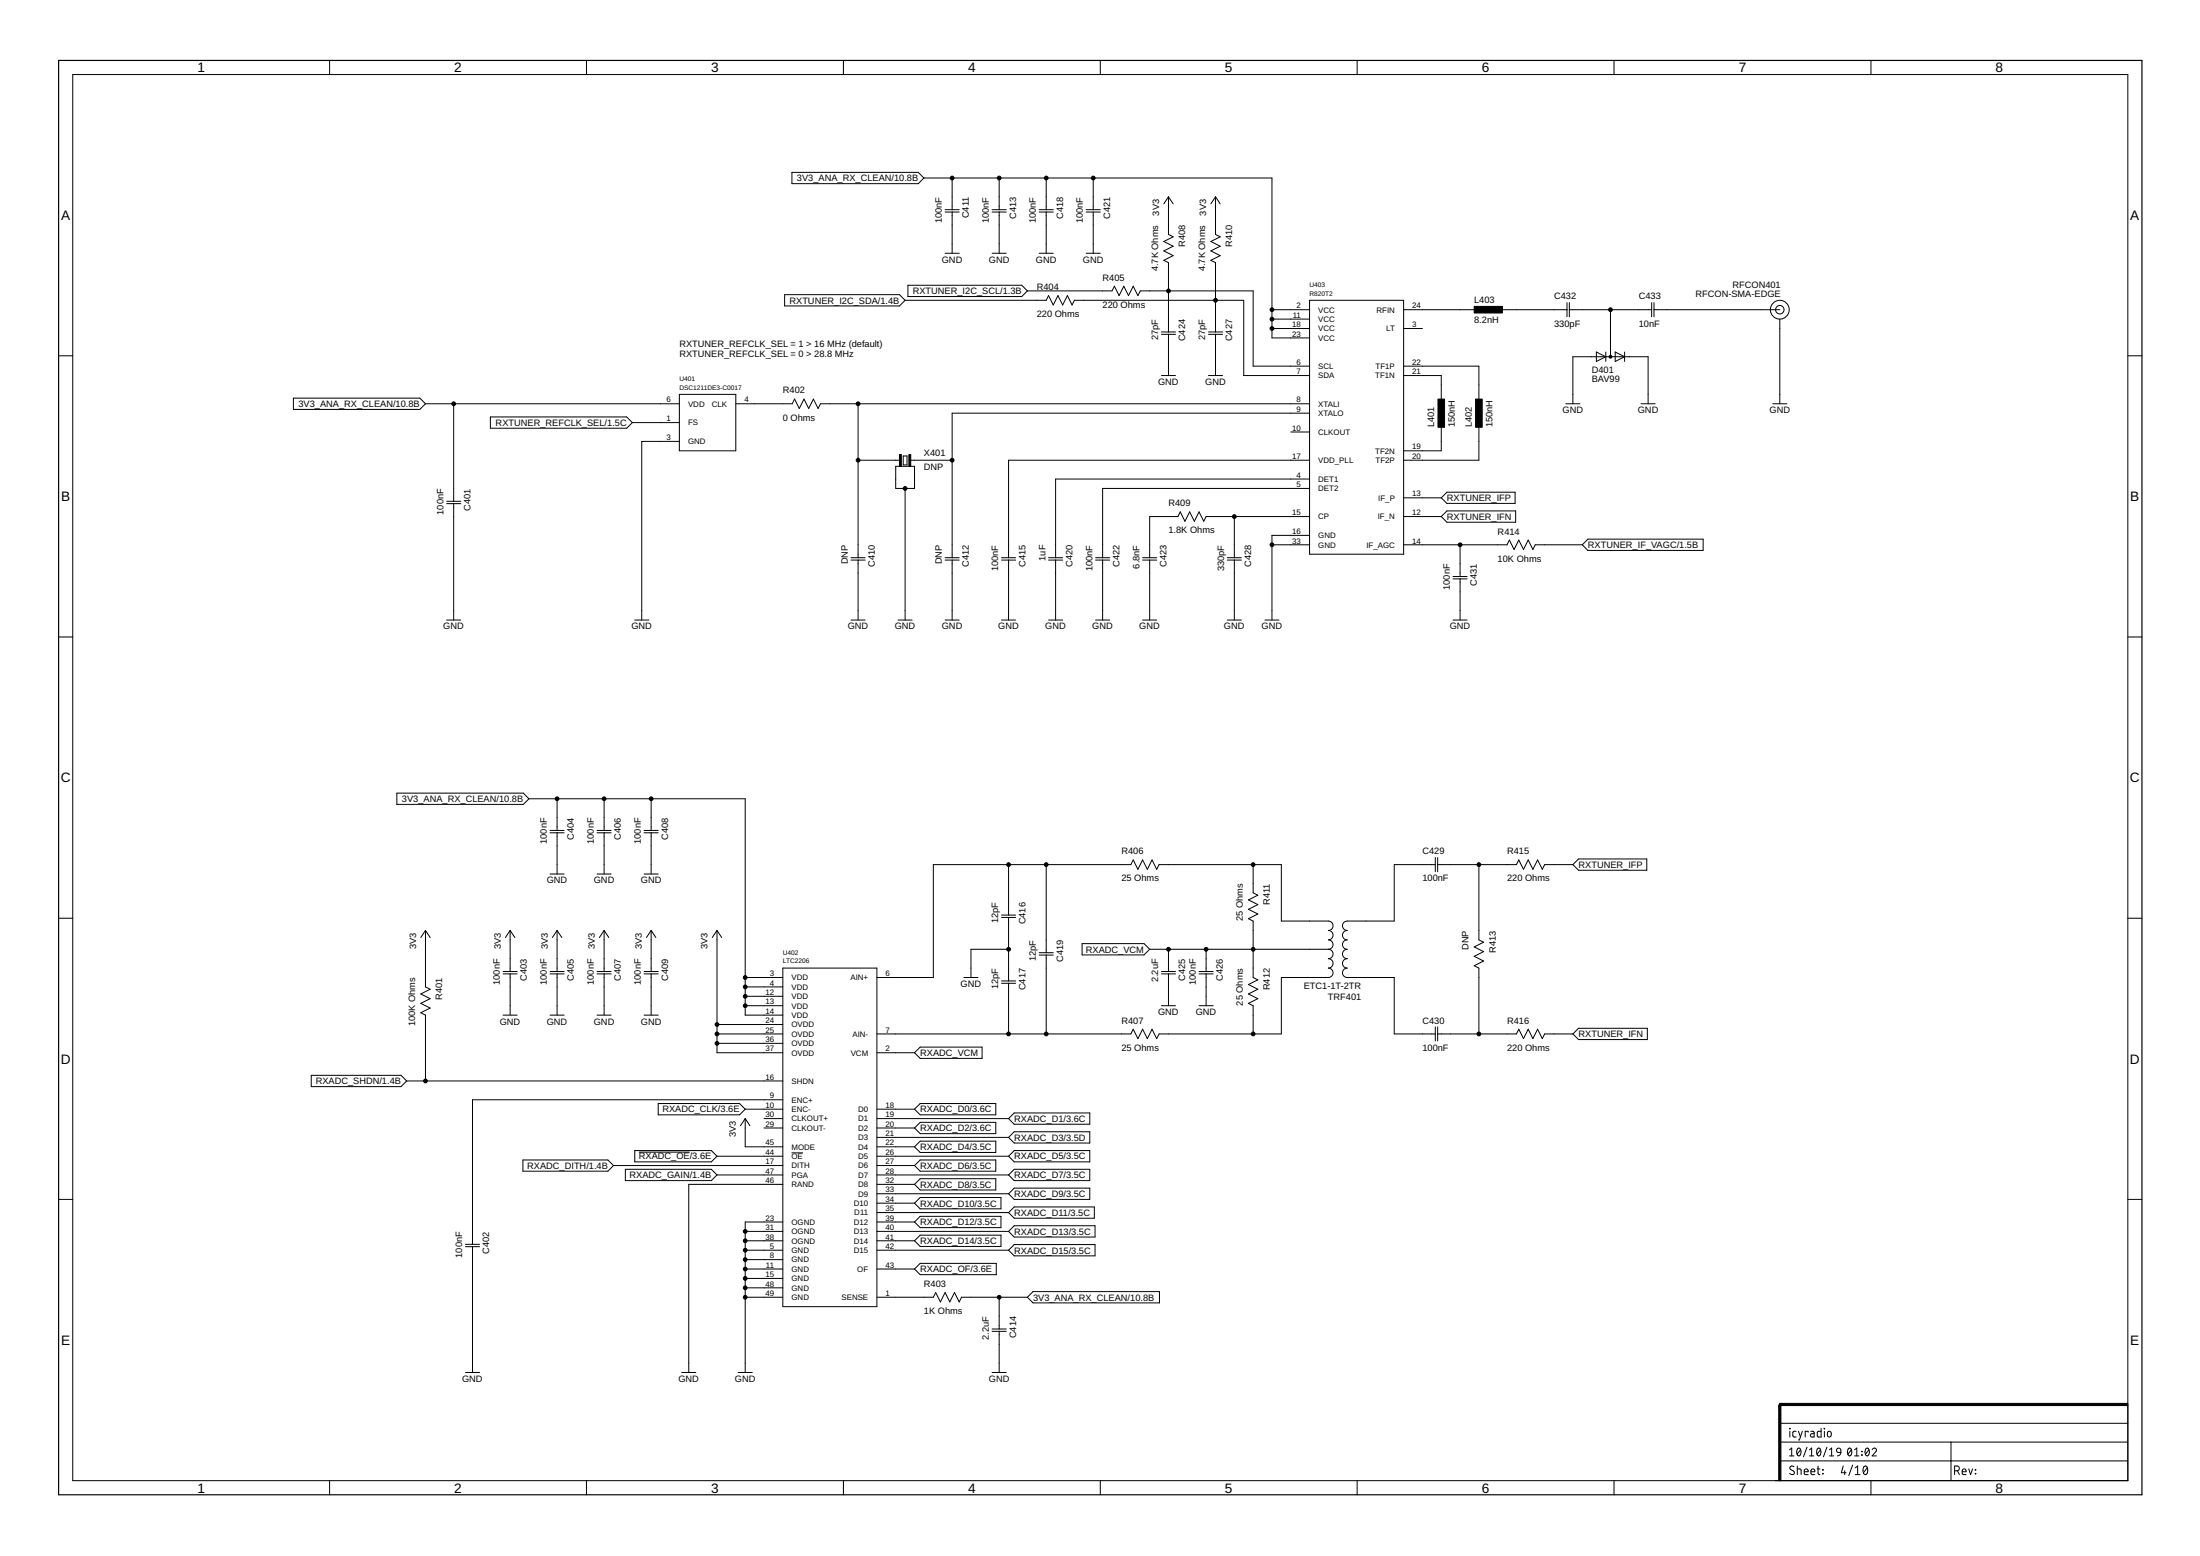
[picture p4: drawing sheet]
<svg xmlns="http://www.w3.org/2000/svg" width="594mm" height="420mm" viewBox="0 0 594 420" stroke-linecap="round" stroke-linejoin="round" font-family="sans-serif">
<g fill="none" stroke="#000" stroke-width=".27">
<path d="M89 16.3v3.8M158.4 16.3v3.8M227.8 16.3v3.8M297.1 16.3v3.8M366.5 16.3v3.8M435.8 16.3v3.8M505.2 16.3v3.8M19.6 20.1h555v379.7h-555zM213.8 46.5h34.2l1.5 1.6-1.5 1.5h-34.2zM249.5 48.1h94v43.1h10.1M255.2 56.6h3.8M255.2 57.3h3.8"/>
<path d="M257.1 48.1v8.5M257.1 57.3v11.1M267.9 56.6h3.8M267.9 57.3h3.8M269.8 48.1v8.5M269.8 57.3v11.1M280.6 56.6h3.8M280.6 57.3h3.8M282.5 48.1v8.5M282.5 57.3v11.1M293.3 56.6h3.8M293.3 57.3h3.8"/>
<path d="M295.2 48.1v8.5M295.2 57.3v11.1M315.5 53.1v10.2l1.3 .6-2.5 1.3 2.5 1.3-2.5 1.3 2.5 1.2-2.5 1.3 1.2 .6v18.7M315.5 53.1l1.3 2M315.5 53.1l-1.2 2M328.2 53.1v10.2l1.3 .6-2.5 1.3 2.5 1.3-2.5 1.3 2.5 1.2-2.5 1.3 1.2 .6v18.7M328.2 53.1l1.3 2M328.2 53.1l-1.2 2M211.9 79.6h31l1.5 1.5-1.5 1.5h-31zM245.2 77h30.7l1.5 1.5-1.5 1.6h-30.7zM255.2 68.4h3.8M267.9 68.4h3.8"/>
<path d="M277.4 78.5h22.9l.6-1.2 1.3 2.5 1.3-2.5 1.2 2.5 1.3-2.5 1.3 2.5 .6-1.3h30.5v20.4h15.2M280.6 68.4h3.8M293.3 68.4h3.8M15.8 96.1h3.8M244.4 81.1h38.1l.6-1.3 1.3 2.6 1.3-2.6 1.3 2.6 1.2-2.6 1.3 2.6 .6-1.3h45.8v20.3h17.7M313.6 89.6h3.8M313.6 90.3h3.8M315.5 90.3v11.1M326.3 89.6h3.8M326.3 90.3h3.8M328.2 90.3v11.1M343.5 83.6h10.1"/>
<path d="M343.5 86.2h10.1M343.5 88.7h10.1M353.6 81.1h25.4v68.5h-25.4zM379 98.9h20.4v10.1M379 83.6h20.4M379 88.7h5.1M404.4 83.6h18.7M423.1 81.7v3.8M423.8 83.6h22.2M423.8 81.7v3.8M431.1 95.1l2.5 1.2-2.5 1.3zM433.6 95.1v2.5"/>
<path d="M434.9 83.6v12.7M436.2 95.1l2.5 1.2-2.5 1.3zM438.7 95.1v2.5M446 81.7v3.8M446.6 83.6h34M446.6 81.7v3.8M480.6 86.2v22.8M574.6 96.1h3.8M79.2 107.5h34.2l1.5 1.5-1.5 1.6h-34.2zM114.9 109h68.6M122.5 109v26.4M132.4 112.6h36.8l1.6 1.5-1.6 1.5h-36.8z"/>
<path d="M170.8 114.1h12.7M183.5 106.5h15.2v15.2h-15.2zM183.5 119.2h-10.2v48.2M198.7 109h15.2l.7-1.2 1.2 2.5 1.3-2.5 1.3 2.5 1.2-2.5 1.3 2.5 .7-1.3h132M231.7 109v41.6M313.6 101.4h3.8M326.3 101.4h3.8M348.6 116.6h5M353.6 111.6h-96.5v39M379 101.4h10.2v7.6M389.2 114.1v7.6h-10.2M399.4 114.1v10.2h-20.4"/>
<path d="M422.8 109h3.8M424.7 109v-12.7h20.4v12.7M443.1 109h3.9M478.7 109h3.8M120.6 136h3.8M120.6 135.4h3.8M122.5 136v31.4M231.7 124.3h11.6M241.9 125.9h5.1v6h-5.1zM243.9 123.1h1v2.4h-1zM244.4 131.9v35.5M245.6 124.3h11.5"/>
<path d="M333.3 139.5v11.1M353.6 124.3h-81.2v26.3M353.6 129.3h-68.5v21.3M353.6 131.9h-55.8v18.7M353.6 139.5h-27.9l-.6 1.3-1.3-2.6-1.3 2.6-1.3-2.6-1.2 2.6-1.3-2.6-.6 1.3h-7.6v11.1M379 139.5h10.2M379 134.4h10.2M390.7 138h18.6v3h-18.6l-1.5-1.5zM390.7 132.9h18.4v3h-18.4l-1.5-1.5zM229.8 150.6h3.8M229.8 151.2h3.8M231.7 151.2v16.2"/>
<path d="M255.2 150.6h3.8M255.2 151.2h3.8M257.1 151.2v16.2M270.4 150.6h3.9M270.4 151.2h3.9M272.4 151.2v16.2M283.1 150.6h3.9M283.1 151.2h3.9M285.1 151.2v16.2M295.8 150.6h3.9M295.8 151.2h3.9M297.8 151.2v16.2"/>
<path d="M308.5 150.6h3.9M308.5 151.2h3.9M310.5 151.2v16.2M331.4 150.6h3.8M331.4 151.2h3.8M333.3 151.2v16.2M343.5 147.1h10.1M353.6 144.6h-10.1v22.8M379 147.1h28l.6-1.3 1.3 2.6 1.2-2.6 1.3 2.6 1.3-2.6 1.2 2.6 .7-1.3h12.7M392.4 155.7h3.8M392.4 156.3h3.8M394.3 147.1v8.6"/>
<path d="M394.3 156.3v11.1M428.8 145.6h31.1v3h-31.1l-1.5-1.5zM15.8 172h3.8M120.6 167.4h3.8M171.4 167.4h3.8M229.8 167.4h3.8M242.5 167.4h3.8M255.2 167.4h3.8M270.4 167.4h3.9M283.1 167.4h3.9M295.8 167.4h3.9M308.5 167.4h3.9"/>
<path d="M331.4 167.4h3.8M341.6 167.4h3.8M392.4 167.4h3.8M574.6 172h3.8M107.2 214.2h34.1l1.5 1.5-1.5 1.5h-34.1zM142.8 215.7h58.4v58.4h10.2M150.4 215.7v8.5M163.1 215.7v8.5M175.8 215.7v8.5M148.5 224.2h3.8M148.5 224.9h3.8M148.5 236h3.8"/>
<path d="M150.4 224.9v11.1M161.2 224.2h3.8M161.2 224.9h3.8M161.2 236h3.8M163.1 224.9v11.1M173.9 224.2h3.8M173.9 224.9h3.8M173.9 236h3.8M175.8 224.9v11.1M272.4 233.5v13.6M282.5 233.5v23.8M338.4 233.5v7.6l1.3 .6-2.6 1.3 2.6 1.3-2.6 1.2 2.6 1.3-2.6 1.3 1.3 .6v15.2l1.3 .7-2.6 1.3 2.6 1.2-2.6 1.3 2.6 1.3-2.6 1.2 1.3 .7v7.6"/>
<path d="M387.6 233.5h-11.1v15.2h-12.7a1.27 1.27 0 0 0-1.3 1.3 1.27 1.27 0 0 0 1.3 1.2 1.27 1.27 0 0 0-1.3 1.3 1.27 1.27 0 0 0 1.3 1.3 1.27 1.27 0 0 0-1.3 1.3 1.27 1.27 0 0 0 1.3 1.2 1.27 1.27 0 0 0-1.3 1.3 1.27 1.27 0 0 0 1.3 1.3 1.27 1.27 0 0 0-1.3 1.2 1.27 1.27 0 0 0 1.3 1.3 1.27 1.27 0 0 0-1.3 1.3 1.27 1.27 0 0 0 1.3 1.2h12.7v15.3h11.1M387.6 231.6v3.8M388.2 233.5h21.3l.6-1.3 1.3 2.5 1.3-2.5 1.2 2.5 1.3-2.5 1.3 2.5 .6-1.2h7.6M388.2 231.6v3.8M399.4 233.5v20.3l1.2 .6-2.5 1.3 2.5 1.3-2.5 1.2 2.5 1.3-2.5 1.3 1.3 .6v17.8M426.3 231.9h18.4v3.1h-18.4l-1.6-1.5zM15.8 247.9h3.8M114.9 251.2l1.3 2M114.9 251.2l-1.3 2M114.9 251.2v15.3l1.3 .6-2.6 1.3 2.6 1.3-2.6 1.2 2.6 1.3-2.6 1.3 1.3 .6v17.8M137.8 251.2v11.1M137.8 251.2l1.2 2"/>
<path d="M137.8 251.2l-1.3 2M150.4 251.2v11.1M150.4 251.2l1.3 2M150.4 251.2l-1.2 2M163.1 251.2v11.1M163.1 251.2l1.3 2M163.1 251.2l-1.2 2M175.8 251.2v11.1M175.8 251.2l1.3 2M175.8 251.2l-1.2 2M193.6 251.2l1.3 2M193.6 251.2l-1.3 2"/>
<path d="M193.6 251.2v33.1h17.8M270.4 247.1h3.9M270.4 247.7h3.9M272.4 256.3h-10.2v7.6M272.4 247.7v17.2M280.6 257.9h3.8M280.6 257.3h3.8M282.5 257.9v21.3M292.2 254.8h16.7l1.6 1.5-1.6 1.6h-16.7zM310.5 256.3h48.2M315.5 256.3v6M325.7 256.3v6"/>
<path d="M358.7 256.3a1.27 1.27 0 0 0 1.3-1.2 1.27 1.27 0 0 0-1.3-1.3 1.27 1.27 0 0 0 1.3-1.3 1.27 1.27 0 0 0-1.3-1.3 1.27 1.27 0 0 0 1.3-1.2 1.27 1.27 0 0 0-1.3-1.3h-12.7v-15.2h-33l-.6 1.2-1.3-2.5-1.3 2.5-1.3-2.5-1.2 2.5-1.3-2.5-.6 1.3h-53.4v30.4h-15.2M358.7 256.3a1.27 1.27 0 0 1 1.3 1.3 1.27 1.27 0 0 1-1.3 1.3 1.27 1.27 0 0 1 1.3 1.2 1.27 1.27 0 0 1-1.3 1.3 1.27 1.27 0 0 1 1.3 1.3 1.27 1.27 0 0 1-1.3 1.2h-12.7v15.3h-33l-.6 1.3-1.3-2.6-1.3 2.6-1.3-2.6-1.2 2.6-1.3-2.6-.6 1.3h-68.6M574.6 247.9h3.8M135.8 262.3h3.9M135.8 263h3.9M135.8 274.1h3.9M137.8 263v11.1M148.5 262.3h3.8M148.5 263h3.8M148.5 274.1h3.8M150.4 263v11.1M161.2 262.3h3.8"/>
<path d="M161.2 263h3.8M161.2 274.1h3.8M163.1 263v11.1M173.9 262.3h3.8M173.9 263h3.8M173.9 274.1h3.8M175.8 263v11.1M193.6 279.2h17.8M193.6 276.6h17.8M201.2 263.9h10.2M201.2 271.6h10.2M201.2 266.5h10.2"/>
<path d="M201.2 269h10.2M211.4 261.4h25.4v91.4h-25.4zM260.3 263.9h3.8M270.4 264.9h3.9M270.4 265.5h3.9M272.4 265.5v13.7M313.6 262.3h3.8M313.6 263h3.8M313.6 271.6h3.8M315.5 263v8.6M323.8 262.3h3.8M323.8 263h3.8"/>
<path d="M323.8 271.6h3.8M325.7 263v8.6M387.6 277.3v3.8M388.2 279.2h21.3l.6-1.3 1.3 2.6 1.3-2.6 1.2 2.6 1.3-2.6 1.3 2.6 .6-1.3h7.6M388.2 277.3v3.8M426.3 277.7h18.5v3h-18.5l-1.6-1.5zM84.1 290.4h24.2l1.5 1.5-1.5 1.5h-24.2zM109.8 291.9h101.6M177.7 298h22l1.5 1.5-1.5 1.5h-22zM193.6 281.7h17.8M201.2 299.5h10.2M211.4 297h-83.8v39"/>
<path d="M236.8 299.5h10.2M236.8 284.3h10.2M248.5 282.7h16.7v3.1h-16.7l-1.5-1.5zM248.5 298h20.4v3h-20.4l-1.5-1.5zM141.2 313.2h22.9l1.6 1.5-1.6 1.6h-22.9zM165.7 314.7h45.7M168.9 315.7h23.2l1.5 1.6-1.5 1.5h-23.2zM171.4 310.7h20.7l1.5 1.5-1.5 1.5h-20.7zM172.5 311.1h13.7M193.6 312.2h17.8M193.6 317.3h17.8M201.2 302v7.7h10.2"/>
<path d="M201.2 302l1.3 2M201.2 302l-1.2 2M206.3 302h5.1M206.3 304.6h5.1M211.4 319.8h-25.4v50.8M213.7 311.3h3.1M236.8 302h35.6M236.8 304.6h10.2M236.8 307.1h35.6M236.8 309.7h10.2M236.8 312.2h35.6M236.8 314.7h10.2"/>
<path d="M236.8 317.3h35.6M236.8 319.8h10.2M247 304.6l1.5-1.5h20.4v3h-20.4zM247 309.7l1.5-1.6h20.4v3.1h-20.4zM247 314.7l1.5-1.5h20.4v3.1h-20.4zM247 319.8l1.5-1.5h20.4v3h-20.4zM272.4 317.3l1.5-1.6h20.4v3.1h-20.4zM273.9 300.5h20.4v3.1h-20.4l-1.5-1.6zM273.9 305.6h20.4v3.1h-20.4l-1.5-1.6zM273.9 310.7h20.4v3h-20.4l-1.5-1.5zM15.8 323.9h3.8M125.7 336h3.8"/>
<path d="M125.7 336.6h3.8M127.6 336.6v34M201.2 337.6h10.2M201.2 332.5h10.2M201.2 335h10.2M211.4 330h-10.2v40.6M236.8 337.6h35.6M236.8 322.3h35.6M236.8 324.9h10.2M236.8 327.4h35.6M236.8 330h10.2M236.8 332.5h35.6"/>
<path d="M236.8 335h10.2M247 330l1.5-1.6h21.8v3.1h-21.8zM247 335l1.5-1.5h21.8v3.1h-21.8zM248.5 323.4h21.8v3h-21.8l-1.5-1.5zM272.4 322.3l1.5-1.5h20.4v3.1h-20.4zM272.4 337.6l1.5-1.5h21.8v3h-21.8zM273.9 325.9h21.6v3.1h-21.6l-1.5-1.6zM273.9 331h21.8v3h-21.8l-1.5-1.5zM574.6 323.9h3.8M201.2 350.3h10.2M201.2 342.7h10.2M201.2 340.1h10.2"/>
<path d="M201.2 345.2h10.2M201.2 347.7h10.2M236.8 350.3h15.2l.7-1.3 1.2 2.6 1.3-2.6 1.3 2.6 1.2-2.6 1.3 2.6 .7-1.3h17.7M236.8 342.7h10.2M248.5 341.1h20.5v3.1h-20.5l-1.5-1.5zM267.9 358.9h3.8M267.9 359.5h3.8M269.8 350.3v8.6M269.8 359.5v11.1M279 348.8h34.1v3h-34.1l-1.6-1.5zM125.7 370.6h3.8M184.1 370.6h3.8"/>
<path d="M199.3 370.6h3.8M267.9 370.6h3.8M89 399.8v3.8M158.4 399.8v3.8M227.8 399.8v3.8M297.1 399.8v3.8M366.5 399.8v3.8M435.8 399.8v3.8M480.6 394.5h94M480.6 389.4h94M480.6 384.3h94M483.2 391.5l.6-.5v2.1"/>
<path d="M483.2 393.1h1.2M483.3 385.7l.1 .1zM483.3 386.5v1.5M484.4 396a.58 .58 0 0 0-.9 0 .58 .58 0 0 0 .1 .8l.7 .4a.54 .54 0 0 1 .2 .7 .54 .54 0 0 1-.8 .2l-.4-.2M485 386.5h-.6l-.3 .4 .1 1 .8 .1M485.3 396.6l1 .1 .1 1.5M485.3 395.9v2.3M485.4 391.2a.67 .67 0 0 1 .8 .1 .67 .67 0 0 1 .1 .8 .67 .67 0 0 1-.1 .8 .67 .67 0 0 1-.8 .1 1.64 1.64 0 0 1 0-1.8zM485.6 386.5l.6 1.5M486.2 391.5l-.9 1.2M486.7 386.5l-.8 2.3h-.3M487.2 397.4h1.1a.54 .54 0 0 0-.4-.7 .54 .54 0 0 0-.7 .5l.1 .9 1 .1"/>
<path d="M488 390.8l-1 2.6M488.3 386.7v-.2h-.8v1.5M488.6 393.1h1.2M488.6 391.5l.6-.5v2.1M489 386.5h.6l.3 .2v1.3h-.6a.46 .46 0 0 1-.5-.4 .46 .46 0 0 1 .5-.5h.6M489 397.4h1.1a.54 .54 0 0 0-.4-.7 .54 .54 0 0 0-.7 .5l.1 .9 1 .1M490.7 396.6h.7M490.8 391.2a.67 .67 0 0 1 .8 .1 .67 .67 0 0 1 .1 .8 .67 .67 0 0 1-.1 .8 .67 .67 0 0 1-.8 .1 1.76 1.76 0 0 1 0-1.8zM490.9 395.9l.1 2.1 .4 .2M491.6 391.5l-.9 1.2M491.8 385.7v2.3h-.8l-.3-.2v-1.1l.3-.2h.8M492.2 396.8l.1 .2z"/>
<path d="M492.2 397.9l.1 .1zM492.6 385.7l.1 .1zM492.7 386.5v1.5M493.3 390.8l-.9 2.6M493.6 386.7l.3-.2 .5 .2 .1 .8a.52 .52 0 0 1-.5 .5 .52 .52 0 0 1-.5-.5zM494 393.1h1.2M494 391.5l.6-.5v2.1M496.1 391.2l.3-.2 .6 .2 .1 1-1-.2zM497.1 392.2l-.3 .7-.6 .2M497.7 395.9l-.5 1.8h1.3M498.1 397.2v1M499.2 391.2a.66 .66 0 0 1 .7 .1 .66 .66 0 0 1 .1 .8 .63 .63 0 0 1-.1 .8 .63 .63 0 0 1-.9-.1l-.1-.7z"/>
<path d="M499.9 391.5l-.9 1.2M500.3 395.6l-1.1 2.8M500.8 393.1h1.2M500.8 391.5l.6-.5v2.1M501 398.2h1.3M501 396.4l.6-.5v2.3M502.7 391.9l.2 .1zM502.7 392.8l.2 .2zM503.3 396a.61 .61 0 0 1 .8 0 .61 .61 0 0 1 .2 .7 .99 .99 0 0 1-.7 1.5 1.62 1.62 0 0 1-.3-2.2zM503.9 391.2a.66 .66 0 0 1 .8 .1 .66 .66 0 0 1 .1 .8 .63 .63 0 0 1-.2 .8 .63 .63 0 0 1-.8-.1l-.2-.7zM504.2 396.4l-1 1.3M504.7 391.5l-1 1.2"/>
<path d="M505.2 399.8v3.8M505.5 391.5a.58 .58 0 0 1 .9-.5 .58 .58 0 0 1 .1 1l-1 1.1h1.2M526.8 389.4v10.3M527.8 397.2h.6a.65 .65 0 0 0 .7-.7 .65 .65 0 0 0-.7-.6h-.6v2.3M528.6 397.2l.5 1M529.9 397.4h1a.54 .54 0 0 0-.4-.7 .54 .54 0 0 0-.6 .5l.1 .9 .9 .1M531.6 396.6l.5 1.6 .6-1.6M533.4 397.9l.1 .1zM533.4 396.8l.1 .2z"/>
<circle cx="480.6" cy="83.6" r="2.54"/>
<circle cx="480.6" cy="83.6" r="1.14"/>
</g>
<path d="M15.8 16.3h562.6v387.3h-562.6z" fill="none" stroke="#000" stroke-width=".32"/>
<path d="M398.1 82.7h7.6v1.8h-7.6zM388.3 107.8h1.8v7.6h-1.8zM398.5 107.8h1.7v7.6h-1.7zM242.9 122.7h.5v3.2h-.5zM245.4 122.7h.5v3.2h-.5zM480.3 379.5h.6v20.3h-.6zM480.6 378.9h94v.6h-94z" fill="#000" stroke="#000" stroke-width=".27"/>
<path d="M481.9 379.2h-1.3v1.3" fill="none" stroke="#000" stroke-width=".61"/>
<g fill="#000" stroke="#000" stroke-width=".27">
<circle cx="257.1" cy="48.1" r=".51"/>
<circle cx="269.8" cy="48.1" r=".51"/>
<circle cx="282.5" cy="48.1" r=".51"/>
<circle cx="295.2" cy="48.1" r=".51"/>
<circle cx="315.5" cy="78.5" r=".51"/>
<circle cx="328.2" cy="81.1" r=".51"/>
<circle cx="343.5" cy="88.7" r=".51"/>
<circle cx="343.5" cy="86.2" r=".51"/>
<circle cx="343.5" cy="83.6" r=".51"/>
<circle cx="434.9" cy="83.6" r=".51"/>
<circle cx="434.9" cy="96.3" r=".38"/>
<circle cx="122.5" cy="109" r=".51"/>
<circle cx="231.7" cy="109" r=".51"/>
<circle cx="231.7" cy="124.3" r=".51"/>
<circle cx="244.4" cy="131.9" r=".51"/>
<circle cx="257.1" cy="124.3" r=".51"/>
<circle cx="333.3" cy="139.5" r=".51"/>
<circle cx="343.5" cy="147.1" r=".51"/>
<circle cx="394.3" cy="147.1" r=".51"/>
<circle cx="150.4" cy="215.7" r=".51"/>
<circle cx="163.1" cy="215.7" r=".51"/>
<circle cx="175.8" cy="215.7" r=".51"/>
<circle cx="272.4" cy="233.5" r=".51"/>
<circle cx="282.5" cy="233.5" r=".51"/>
<circle cx="338.4" cy="233.5" r=".51"/>
<circle cx="399.4" cy="233.5" r=".51"/>
<circle cx="272.4" cy="256.3" r=".51"/>
<circle cx="315.5" cy="256.3" r=".51"/>
<circle cx="325.7" cy="256.3" r=".51"/>
<circle cx="338.4" cy="256.3" r=".51"/>
<circle cx="193.6" cy="276.6" r=".51"/>
<circle cx="193.6" cy="279.2" r=".51"/>
<circle cx="201.2" cy="266.5" r=".51"/>
<circle cx="201.2" cy="269" r=".51"/>
<circle cx="201.2" cy="271.6" r=".51"/>
<circle cx="201.2" cy="263.9" r=".51"/>
<circle cx="272.4" cy="279.2" r=".51"/>
<circle cx="282.5" cy="279.2" r=".51"/>
<circle cx="338.4" cy="279.2" r=".51"/>
<circle cx="399.4" cy="279.2" r=".51"/>
<circle cx="114.9" cy="291.9" r=".51"/>
<circle cx="193.6" cy="281.7" r=".51"/>
<circle cx="201.2" cy="332.5" r=".51"/>
<circle cx="201.2" cy="335" r=".51"/>
<circle cx="201.2" cy="337.6" r=".51"/>
<circle cx="201.2" cy="342.7" r=".51"/>
<circle cx="201.2" cy="345.2" r=".51"/>
<circle cx="201.2" cy="350.3" r=".51"/>
<circle cx="201.2" cy="347.7" r=".51"/>
<circle cx="201.2" cy="340.1" r=".51"/>
<circle cx="269.8" cy="350.3" r=".51"/>
</g>
<g font-size="3.7">
<text x="53.3" y="19.5">1</text>
<text x="122.7" y="19.5">2</text>
<text x="192" y="19.5">3</text>
<text x="261.4" y="19.5">4</text>
<text x="330.8" y="19.5">5</text>
<text x="400.2" y="19.5">6</text>
<text x="469.5" y="19.5">7</text>
<text x="538.9" y="19.5">8</text>
<text x="16.5" y="59.4">A</text>
<text x="575.3" y="59.4">A</text>
<text x="16.5" y="135.3">B</text>
<text x="575.3" y="135.3">B</text>
<text x="16.4" y="211.3">C</text>
<text x="575.2" y="211.3">C</text>
<text x="16.4" y="287.2">D</text>
<text x="575.2" y="287.2">D</text>
<text x="16.5" y="363.1">E</text>
<text x="575.3" y="363.1">E</text>
<text x="53.3" y="403">1</text>
<text x="122.7" y="403">2</text>
<text x="192" y="403">3</text>
<text x="261.4" y="403">4</text>
<text x="330.8" y="403">5</text>
<text x="400.2" y="403">6</text>
<text x="469.5" y="403">7</text>
<text x="538.9" y="403">8</text>
</g>
<g font-size="2.5">
<text x="215.2" y="49">3V3_ANA_RX_CLEAN/10.8B</text>
<text x="261.7" y="58.9" transform="rotate(-90 261.7 58.9)">C411</text>
<text x="274.4" y="59.1" transform="rotate(-90 274.4 59.1)">C413</text>
<text x="287.1" y="59.1" transform="rotate(-90 287.1 59.1)">C418</text>
<text x="299.8" y="59.1" transform="rotate(-90 299.8 59.1)">C421</text>
<text x="313" y="58.2" transform="rotate(-90 313 58.2)">3V3</text>
<text x="325.7" y="58.2" transform="rotate(-90 325.7 58.2)">3V3</text>
<text x="254.3" y="60.2" transform="rotate(-90 254.3 60.2)">100nF</text>
<text x="267" y="60.2" transform="rotate(-90 267 60.2)">100nF</text>
<text x="279.7" y="60.2" transform="rotate(-90 279.7 60.2)">100nF</text>
<text x="292.4" y="60.2" transform="rotate(-90 292.4 60.2)">100nF</text>
<text x="254.3" y="70.9">GND</text>
<text x="267" y="70.9">GND</text>
<text x="279.7" y="70.9">GND</text>
<text x="292.4" y="70.9">GND</text>
<text x="320.1" y="66.7" transform="rotate(-90 320.1 66.7)">R408</text>
<text x="332.8" y="66.7" transform="rotate(-90 332.8 66.7)">R410</text>
<text x="297.7" y="75.8">R405</text>
<text x="312.8" y="73.3" transform="rotate(-90 312.8 73.3)">4.7K Ohms</text>
<text x="325.5" y="73.3" transform="rotate(-90 325.5 73.3)">4.7K Ohms</text>
<text x="467.8" y="77.8">RFCON401</text>
<text x="213.2" y="82">RXTUNER_I2C_SDA/1.4B</text>
<text x="246.5" y="79.4">RXTUNER_I2C_SCL/1.3B</text>
<text x="280" y="78.3">R404</text>
<text x="297.7" y="83.1">220 Ohms</text>
<text x="398.1" y="81.7">L403</text>
<text x="419.7" y="80.9">C432</text>
<text x="442.5" y="80.9">C433</text>
<text x="457.8" y="80.1">RFCON-SMA-EDGE</text>
<text x="280" y="85.6">220 Ohms</text>
<text x="398.1" y="87.3">8.2nH</text>
<text x="419.7" y="88.2">330pF</text>
<text x="442.5" y="88.2">10nF</text>
<text x="183.5" y="93.7">RXTUNER_REFCLK_SEL = 1 &gt; 16 MHz (default)</text>
<text x="312.8" y="91.9" transform="rotate(-90 312.8 91.9)">27pF</text>
<text x="320.1" y="92.1" transform="rotate(-90 320.1 92.1)">C424</text>
<text x="325.5" y="91.9" transform="rotate(-90 325.5 91.9)">27pF</text>
<text x="332.8" y="92.1" transform="rotate(-90 332.8 92.1)">C427</text>
<text x="183.5" y="96.3">RXTUNER_REFCLK_SEL = 0 &gt; 28.8 MHz</text>
<text x="429.8" y="100.6">D401</text>
<text x="211.4" y="106.3">R402</text>
<text x="312.7" y="103.9">GND</text>
<text x="325.4" y="103.9">GND</text>
<text x="429.8" y="103.2">BAV99</text>
<text x="80.6" y="109.9">3V3_ANA_RX_CLEAN/10.8B</text>
<text x="211.4" y="113.6">0 Ohms</text>
<text x="421.9" y="111.6">GND</text>
<text x="442.3" y="111.6">GND</text>
<text x="477.8" y="111.6">GND</text>
<text x="133.8" y="115">RXTUNER_REFCLK_SEL/1.5C</text>
<text x="387.3" y="115.4" transform="rotate(-90 387.3 115.4)">L401</text>
<text x="392.8" y="115.4" transform="rotate(-90 392.8 115.4)">150nH</text>
<text x="397.5" y="115.4" transform="rotate(-90 397.5 115.4)">L402</text>
<text x="403" y="115.4" transform="rotate(-90 403 115.4)">150nH</text>
<text x="249.5" y="123.2">X401</text>
<text x="249.5" y="126.8">DNP</text>
<text x="127.1" y="137.8" transform="rotate(-90 127.1 137.8)">C401</text>
<text x="315.5" y="136.7">R409</text>
<text x="390.7" y="135.3">RXTUNER_IFP</text>
<text x="119.7" y="139" transform="rotate(-90 119.7 139)">100nF</text>
<text x="390.7" y="140.4">RXTUNER_IFN</text>
<text x="315.5" y="144">1.8K Ohms</text>
<text x="404.4" y="144.3">R414</text>
<text x="428.8" y="148">RXTUNER_IF_VAGC/1.5B</text>
<text x="228.9" y="152.4" transform="rotate(-90 228.9 152.4)">DNP</text>
<text x="236.3" y="153.1" transform="rotate(-90 236.3 153.1)">C410</text>
<text x="254.3" y="152.4" transform="rotate(-90 254.3 152.4)">DNP</text>
<text x="261.7" y="153.1" transform="rotate(-90 261.7 153.1)">C412</text>
<text x="269.6" y="154.2" transform="rotate(-90 269.6 154.2)">100nF</text>
<text x="276.9" y="153.1" transform="rotate(-90 276.9 153.1)">C415</text>
<text x="282.3" y="151.4" transform="rotate(-90 282.3 151.4)">1uF</text>
<text x="289.6" y="153.1" transform="rotate(-90 289.6 153.1)">C420</text>
<text x="295" y="154.2" transform="rotate(-90 295 154.2)">100nF</text>
<text x="302.3" y="153.1" transform="rotate(-90 302.3 153.1)">C422</text>
<text x="307.7" y="153.5" transform="rotate(-90 307.7 153.5)">6.8nF</text>
<text x="315" y="153.1" transform="rotate(-90 315 153.1)">C423</text>
<text x="330.5" y="154.2" transform="rotate(-90 330.5 154.2)">330pF</text>
<text x="337.9" y="153.1" transform="rotate(-90 337.9 153.1)">C428</text>
<text x="404.4" y="151.7">10K Ohms</text>
<text x="391.5" y="159.3" transform="rotate(-90 391.5 159.3)">100nF</text>
<text x="398.8" y="158.2" transform="rotate(-90 398.8 158.2)">C431</text>
<text x="119.7" y="170">GND</text>
<text x="170.5" y="170">GND</text>
<text x="228.9" y="170">GND</text>
<text x="241.6" y="170">GND</text>
<text x="254.3" y="170">GND</text>
<text x="269.6" y="170">GND</text>
<text x="282.3" y="170">GND</text>
<text x="295" y="170">GND</text>
<text x="307.7" y="170">GND</text>
<text x="330.5" y="170">GND</text>
<text x="340.7" y="170">GND</text>
<text x="391.5" y="170">GND</text>
<text x="108.5" y="216.6">3V3_ANA_RX_CLEAN/10.8B</text>
<text x="147.7" y="227.9" transform="rotate(-90 147.7 227.9)">100nF</text>
<text x="155" y="226.7" transform="rotate(-90 155 226.7)">C404</text>
<text x="160.4" y="227.9" transform="rotate(-90 160.4 227.9)">100nF</text>
<text x="167.7" y="226.7" transform="rotate(-90 167.7 226.7)">C406</text>
<text x="173.1" y="227.9" transform="rotate(-90 173.1 227.9)">100nF</text>
<text x="180.4" y="226.7" transform="rotate(-90 180.4 226.7)">C408</text>
<text x="302.8" y="230.7">R406</text>
<text x="384.1" y="230.7">C429</text>
<text x="407" y="230.7">R415</text>
<text x="147.6" y="238.5">GND</text>
<text x="160.3" y="238.5">GND</text>
<text x="173" y="238.5">GND</text>
<text x="302.8" y="238">25 Ohms</text>
<text x="384.1" y="238">100nF</text>
<text x="407" y="238">220 Ohms</text>
<text x="426.3" y="234.4">RXTUNER_IFP</text>
<text x="342.9" y="244.3" transform="rotate(-90 342.9 244.3)">R411</text>
<text x="269.6" y="249.3" transform="rotate(-90 269.6 249.3)">12pF</text>
<text x="276.9" y="249.6" transform="rotate(-90 276.9 249.6)">C416</text>
<text x="335.6" y="248.7" transform="rotate(-90 335.6 248.7)">25 Ohms</text>
<text x="112.3" y="256.3" transform="rotate(-90 112.3 256.3)">3V3</text>
<text x="135.2" y="256.3" transform="rotate(-90 135.2 256.3)">3V3</text>
<text x="147.9" y="256.3" transform="rotate(-90 147.9 256.3)">3V3</text>
<text x="160.6" y="256.3" transform="rotate(-90 160.6 256.3)">3V3</text>
<text x="173.3" y="256.3" transform="rotate(-90 173.3 256.3)">3V3</text>
<text x="191.1" y="256.3" transform="rotate(-90 191.1 256.3)">3V3</text>
<text x="293.2" y="257.2">RXADC_VCM</text>
<text x="396.6" y="256.5" transform="rotate(-90 396.6 256.5)">DNP</text>
<text x="403.9" y="257.2" transform="rotate(-90 403.9 257.2)">R413</text>
<text x="279.7" y="259.5" transform="rotate(-90 279.7 259.5)">12pF</text>
<text x="287.1" y="259.8" transform="rotate(-90 287.1 259.8)">C419</text>
<text x="119.4" y="269.9" transform="rotate(-90 119.4 269.9)">R401</text>
<text x="135" y="266" transform="rotate(-90 135 266)">100nF</text>
<text x="142.3" y="264.8" transform="rotate(-90 142.3 264.8)">C403</text>
<text x="147.7" y="266" transform="rotate(-90 147.7 266)">100nF</text>
<text x="155" y="264.8" transform="rotate(-90 155 264.8)">C405</text>
<text x="160.4" y="266" transform="rotate(-90 160.4 266)">100nF</text>
<text x="167.7" y="264.8" transform="rotate(-90 167.7 264.8)">C407</text>
<text x="173.1" y="266" transform="rotate(-90 173.1 266)">100nF</text>
<text x="180.4" y="264.8" transform="rotate(-90 180.4 264.8)">C409</text>
<text x="259.4" y="266.5">GND</text>
<text x="269.6" y="267.1" transform="rotate(-90 269.6 267.1)">12pF</text>
<text x="276.9" y="267.4" transform="rotate(-90 276.9 267.4)">C417</text>
<text x="312.8" y="265.3" transform="rotate(-90 312.8 265.3)">2.2uF</text>
<text x="320.1" y="264.8" transform="rotate(-90 320.1 264.8)">C425</text>
<text x="322.9" y="266" transform="rotate(-90 322.9 266)">100nF</text>
<text x="330.2" y="264.8" transform="rotate(-90 330.2 264.8)">C426</text>
<text x="342.9" y="267.4" transform="rotate(-90 342.9 267.4)">R412</text>
<text x="352.1" y="267.1">ETC1-1T-2TR</text>
<text x="312.7" y="274.1">GND</text>
<text x="322.9" y="274.1">GND</text>
<text x="335.6" y="271.5" transform="rotate(-90 335.6 271.5)">25 Ohms</text>
<text x="358.6" y="270.1">TRF401</text>
<text x="112.1" y="277.1" transform="rotate(-90 112.1 277.1)">100K Ohms</text>
<text x="134.9" y="276.6">GND</text>
<text x="147.6" y="276.6">GND</text>
<text x="160.3" y="276.6">GND</text>
<text x="173" y="276.6">GND</text>
<text x="302.8" y="276.4">R407</text>
<text x="384.1" y="276.4">C430</text>
<text x="407" y="276.4">R416</text>
<text x="426.3" y="280.1">RXTUNER_IFN</text>
<text x="248.5" y="285.2">RXADC_VCM</text>
<text x="302.8" y="283.7">25 Ohms</text>
<text x="384.1" y="283.7">100nF</text>
<text x="407" y="283.7">220 Ohms</text>
<text x="85.3" y="292.8">RXADC_SHDN/1.4B</text>
<text x="178.9" y="300.4">RXADC_CLK/3.6E</text>
<text x="248.5" y="300.4">RXADC_D0/3.6C</text>
<text x="248.5" y="305.5">RXADC_D2/3.6C</text>
<text x="273.9" y="302.9">RXADC_D1/3.6C</text>
<text x="198.7" y="307.1" transform="rotate(-90 198.7 307.1)">3V3</text>
<text x="248.5" y="310.5">RXADC_D4/3.5C</text>
<text x="273.9" y="308">RXADC_D3/3.5D</text>
<text x="142.4" y="315.6">RXADC_DITH/1.4B</text>
<text x="172.5" y="313.1">RXADC_OE/3.6E</text>
<text x="248.5" y="315.6">RXADC_D6/3.5C</text>
<text x="273.9" y="313.1">RXADC_D5/3.5C</text>
<text x="170" y="318.2">RXADC_GAIN/1.4B</text>
<text x="248.5" y="320.7">RXADC_D8/3.5C</text>
<text x="273.9" y="318.2">RXADC_D7/3.5C</text>
<text x="273.9" y="323.2">RXADC_D9/3.5C</text>
<text x="248.5" y="325.8">RXADC_D10/3.5C</text>
<text x="273.9" y="328.3">RXADC_D11/3.5C</text>
<text x="248.5" y="330.9">RXADC_D12/3.5C</text>
<text x="248.5" y="335.9">RXADC_D14/3.5C</text>
<text x="273.9" y="333.4">RXADC_D13/3.5C</text>
<text x="124.8" y="339.6" transform="rotate(-90 124.8 339.6)">100nF</text>
<text x="132.1" y="338.5" transform="rotate(-90 132.1 338.5)">C402</text>
<text x="273.9" y="338.5">RXADC_D15/3.5C</text>
<text x="248.5" y="343.6">RXADC_OF/3.6E</text>
<text x="249.5" y="347.5">R403</text>
<text x="279" y="351.2">3V3_ANA_RX_CLEAN/10.8B</text>
<text x="249.5" y="354.8">1K Ohms</text>
<text x="267" y="361.8" transform="rotate(-90 267 361.8)">2.2uF</text>
<text x="274.4" y="361.3" transform="rotate(-90 274.4 361.3)">C414</text>
<text x="124.8" y="373.2">GND</text>
<text x="183.2" y="373.2">GND</text>
<text x="198.4" y="373.2">GND</text>
<text x="267" y="373.2">GND</text>
</g>
<g font-size="2.1">
<text x="350.1" y="83.3">2</text>
<text x="381.4" y="83.3">24</text>
<text x="348.9" y="88.3">18</text>
<text x="349.1" y="85.8">11</text>
<text x="356" y="84.4">VCC</text>
<text x="356" y="86.9">VCC</text>
<text x="356" y="89.5">VCC</text>
<text x="371.7" y="84.4">RFIN</text>
<text x="374.4" y="89.5">LT</text>
<text x="381.4" y="88.3">3</text>
<text x="348.9" y="90.9">23</text>
<text x="356" y="92">VCC</text>
<text x="350.1" y="98.5">6</text>
<text x="350.1" y="101">7</text>
<text x="356" y="99.6">SCL</text>
<text x="371.5" y="99.6">TF1P</text>
<text x="381.4" y="101">21</text>
<text x="381.4" y="98.5">22</text>
<text x="356" y="102.2">SDA</text>
<text x="371.4" y="102.2">TF1N</text>
<text x="179.9" y="113.7">1</text>
<text x="179.9" y="108.7">6</text>
<text x="185.8" y="109.8">VDD</text>
<text x="192.2" y="109.8">CLK</text>
<text x="201" y="108.7">4</text>
<text x="350.1" y="108.7">8</text>
<text x="350.1" y="111.2">9</text>
<text x="356" y="109.8">XTALI</text>
<text x="356" y="112.3">XTALO</text>
<text x="179.9" y="118.8">3</text>
<text x="185.8" y="114.9">FS</text>
<text x="185.8" y="119.9">GND</text>
<text x="348.9" y="116.3">10</text>
<text x="356" y="117.4">CLKOUT</text>
<text x="348.9" y="123.9">17</text>
<text x="356" y="125">VDD_PLL</text>
<text x="371.4" y="122.5">TF2N</text>
<text x="371.5" y="125">TF2P</text>
<text x="381.4" y="121.4">19</text>
<text x="381.4" y="123.9">20</text>
<text x="350.1" y="129">4</text>
<text x="350.1" y="131.5">5</text>
<text x="356" y="130.1">DET1</text>
<text x="356" y="132.6">DET2</text>
<text x="372.2" y="135.2">IF_P</text>
<text x="381.4" y="134.1">13</text>
<text x="348.9" y="139.1">15</text>
<text x="356" y="140.3">CP</text>
<text x="372.1" y="140.3">IF_N</text>
<text x="381.4" y="139.1">12</text>
<text x="348.9" y="144.2">16</text>
<text x="348.9" y="146.8">33</text>
<text x="356" y="145.3">GND</text>
<text x="356" y="147.9">GND</text>
<text x="369" y="147.9">IF_AGC</text>
<text x="381.4" y="146.8">14</text>
<text x="207.9" y="263.6">3</text>
<text x="239.1" y="263.6">6</text>
<text x="206.7" y="268.7">12</text>
<text x="207.9" y="266.1">4</text>
<text x="213.7" y="264.7">VDD</text>
<text x="213.7" y="267.2">VDD</text>
<text x="213.7" y="269.8">VDD</text>
<text x="229.7" y="264.7">AIN+</text>
<text x="206.7" y="271.2">13</text>
<text x="206.7" y="273.7">14</text>
<text x="213.7" y="272.3">VDD</text>
<text x="213.7" y="274.9">VDD</text>
<text x="206.7" y="276.3">24</text>
<text x="206.7" y="278.8">25</text>
<text x="206.7" y="281.4">36</text>
<text x="213.7" y="277.4">OVDD</text>
<text x="213.7" y="279.9">OVDD</text>
<text x="230.2" y="279.9">AIN-</text>
<text x="239.1" y="278.8">7</text>
<text x="206.7" y="283.9">37</text>
<text x="213.7" y="282.5">OVDD</text>
<text x="213.7" y="285">OVDD</text>
<text x="229.7" y="285">VCM</text>
<text x="239.1" y="283.9">2</text>
<text x="206.7" y="291.5">16</text>
<text x="213.7" y="292.6">SHDN</text>
<text x="206.7" y="299.1">10</text>
<text x="207.9" y="296.6">9</text>
<text x="213.7" y="297.7">ENC+</text>
<text x="239.1" y="299.1">18</text>
<text x="206.7" y="301.7">30</text>
<text x="206.7" y="304.2">29</text>
<text x="213.7" y="302.8">CLKOUT+</text>
<text x="213.7" y="305.3">CLKOUT-</text>
<text x="213.7" y="300.3">ENC-</text>
<text x="231.7" y="300.3">D0</text>
<text x="231.7" y="302.8">D1</text>
<text x="231.7" y="305.3">D2</text>
<text x="239.1" y="301.7">19</text>
<text x="239.1" y="304.2">20</text>
<text x="206.7" y="309.3">45</text>
<text x="206.7" y="311.8">44</text>
<text x="213.7" y="310.4">MODE</text>
<text x="231.7" y="307.9">D3</text>
<text x="231.7" y="310.4">D4</text>
<text x="239.1" y="306.8">21</text>
<text x="239.1" y="309.3">22</text>
<text x="239.1" y="311.8">26</text>
<text x="206.7" y="316.9">47</text>
<text x="206.7" y="314.4">17</text>
<text x="213.7" y="315.5">DITH</text>
<text x="213.7" y="313">OE</text>
<text x="231.7" y="313">D5</text>
<text x="231.7" y="315.5">D6</text>
<text x="239.1" y="314.4">27</text>
<text x="239.1" y="316.9">28</text>
<text x="206.7" y="319.5">46</text>
<text x="213.7" y="320.6">RAND</text>
<text x="213.7" y="318">PGA</text>
<text x="231.7" y="318">D7</text>
<text x="231.7" y="320.6">D8</text>
<text x="231.7" y="323.1">D9</text>
<text x="239.1" y="319.5">32</text>
<text x="239.1" y="322">33</text>
<text x="206.7" y="329.6">23</text>
<text x="230.5" y="325.7">D10</text>
<text x="230.7" y="328.2">D11</text>
<text x="239.1" y="324.5">34</text>
<text x="239.1" y="327.1">35</text>
<text x="239.1" y="329.6">39</text>
<text x="206.7" y="332.2">31</text>
<text x="206.7" y="334.7">38</text>
<text x="213.7" y="330.7">OGND</text>
<text x="213.7" y="333.3">OGND</text>
<text x="213.7" y="335.8">OGND</text>
<text x="230.5" y="330.7">D12</text>
<text x="230.5" y="333.3">D13</text>
<text x="230.5" y="335.8">D14</text>
<text x="239.1" y="332.2">40</text>
<text x="239.1" y="334.7">41</text>
<text x="207.9" y="337.2">5</text>
<text x="207.9" y="339.8">8</text>
<text x="213.7" y="338.4">GND</text>
<text x="213.7" y="340.9">GND</text>
<text x="230.5" y="338.4">D15</text>
<text x="239.1" y="337.2">42</text>
<text x="206.7" y="344.9">15</text>
<text x="206.7" y="347.4">48</text>
<text x="206.8" y="342.3">11</text>
<text x="213.7" y="343.4">GND</text>
<text x="213.7" y="346">GND</text>
<text x="231.5" y="343.4">OF</text>
<text x="239.1" y="342.3">43</text>
<text x="206.7" y="349.9">49</text>
<text x="213.7" y="348.5">GND</text>
<text x="213.7" y="351.1">GND</text>
<text x="227.2" y="351.1">SENSE</text>
<text x="239.1" y="349.9">1</text>
</g>
<g font-size="1.8">
<text x="353.6" y="77.5">U403</text>
<text x="353.6" y="79.8">R820T2</text>
<text x="183.5" y="105.2">DSC1211DE3-C0017</text>
<text x="183.5" y="102.9">U401</text>
<text x="211.4" y="257.8">U402</text>
<text x="211.4" y="260.1">LTC2206</text>
</g>
</svg>
